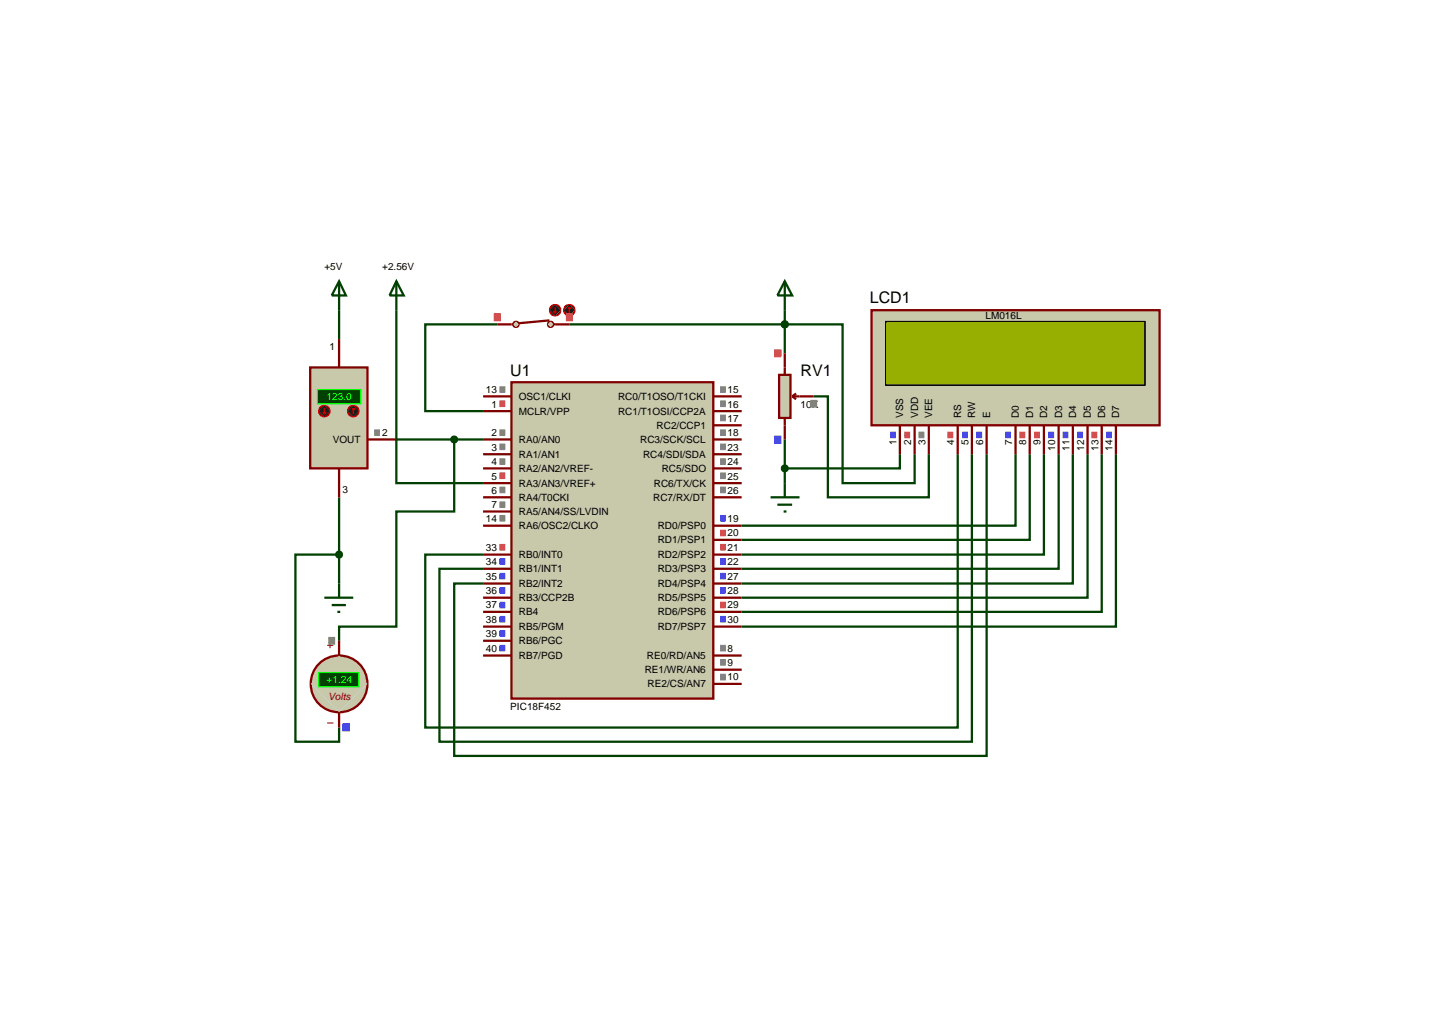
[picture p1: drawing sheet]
<svg xmlns="http://www.w3.org/2000/svg" width="257mm" height="180mm" viewBox="0 0 257 180" stroke-linecap="round" stroke-linejoin="round" font-family="sans-serif">
<g fill="none" stroke="#004000" stroke-width=".4">
<path d="M59.8 54.7v5.1M69.9 54.7v30.5h15.3M87.7 57.2h-12.7v15.3h10.2M100.4 57.2h48.2v28h12.7v-5.1M138.4 54.7v7.6M69.9 77.5h15.3M80.1 77.5v12.7h-10.2v20.3h-10.1v2.5M138.4 77.5v7.7M143.5 69.9h2.5v17.8h17.8v-7.6M59.8 97.8h-7.7v33h7.7v-2.5M59.8 87.7v15.2M158.7 80.1v2.5h-20.3"/>
<path d="M168.9 80.1v48.2h-93.9v-30.5h10.2M171.4 80.1v50.7h-93.9v-30.5h7.7M174 80.1v53.2h-93.9v-30.4h5.1M179.1 80.1v12.6h-48.3M181.6 80.1v15.1h-50.8M184.1 80.1v17.7h-53.3M186.7 80.1v20.2h-55.9M189.2 80.1v22.8h-58.4M191.8 80.1v25.3h-61M194.3 80.1v27.8h-63.5M196.8 80.1v30.4h-66"/>
</g>
<path d="M90.2 67.4h35.6v55.8h-35.6z" fill="#c8c8aa" stroke="#800000" stroke-width=".4"/>
<g fill="none" stroke="#800000" stroke-width=".4">
<path d="M85.2 72.5h5M85.2 77.5h5M85.2 69.9h5M125.8 72.5h5M125.8 77.5h5M125.8 69.9h5M125.8 75h5M85.2 80.1h5M85.2 82.6h5M85.2 85.2h5M85.2 87.7h5M85.2 90.2h5"/>
<path d="M85.2 92.7h5M85.2 97.8h5M125.8 80.1h5M125.8 82.6h5M125.8 85.2h5M125.8 87.7h5M125.8 92.7h5M125.8 95.2h5M125.8 97.8h5M85.2 115.6h5M85.2 100.3h5M85.2 102.9h5"/>
<path d="M85.2 105.4h5M85.2 107.9h5M85.2 110.5h5M85.2 113h5M125.8 115.6h5M125.8 118.1h5M125.8 100.3h5M125.8 102.9h5M125.8 105.4h5M125.8 107.9h5M125.8 110.5h5M125.8 120.6h5"/>
</g>
<g fill="none" stroke="#ff4040" stroke-width=".18">
<path d="M88.1 70.7h1M88.1 70.8h1M88.1 70.9h1M88.1 71h1M88.1 71.1h1M88.1 71.2h1M88.1 71.3h1M88.1 71.4h1M88.1 71.5h1M88.1 71.6h1M88.1 71.7h1M88.1 83.4h1"/>
<path d="M88.1 83.5h1M88.1 83.6h1M88.1 83.7h1M88.1 83.8h1M88.1 83.9h1M88.1 84h1M88.1 84.1h1M88.1 84.2h1M88.1 84.3h1M88.1 84.4h1M88.1 96h1M88.1 96.1h1"/>
<path d="M88.1 96.2h1M88.1 96.3h1M88.1 96.4h1M88.1 96.5h1M88.1 96.6h1M88.1 96.7h1M88.1 96.8h1M88.1 96.9h1M88.1 97h1M127 93.5h1M127 93.6h1M127 93.7h1"/>
<path d="M127 93.8h1M127 93.9h1M127 94h1M127 94.1h1M127 94.2h1M127 94.3h1M127 94.4h1M127 94.5h1M127 96h1M127 96.1h1M127 96.2h1M127 96.3h1"/>
<path d="M127 96.4h1M127 96.5h1M127 96.6h1M127 96.7h1M127 96.8h1M127 96.9h1M127 97h1M127 106.2h1M127 106.3h1M127 106.4h1M127 106.5h1M127 106.6h1"/>
<path d="M127 106.7h1M127 106.8h1M127 106.9h1M127 107h1M127 107.1h1M127 107.2h1"/>
</g>
<g fill="none" stroke="#808080" stroke-width=".18">
<path d="M88.1 75.8h1M88.1 75.9h1M88.1 76h1M88.1 76.1h1M88.1 76.2h1M88.1 76.3h1M88.1 76.4h1M88.1 76.5h1M88.1 76.6h1M88.1 76.7h1M88.1 76.8h1M88.1 78.3h1"/>
<path d="M88.1 78.4h1M88.1 78.5h1M88.1 78.6h1M88.1 78.7h1M88.1 78.8h1M88.1 78.9h1M88.1 79h1M88.1 79.1h1M88.1 79.2h1M88.1 79.3h1M88.1 68.2h1M88.1 68.3h1"/>
<path d="M88.1 68.4h1M88.1 68.5h1M88.1 68.6h1M88.1 68.7h1M88.1 68.8h1M88.1 68.9h1M88.1 69h1M88.1 69.1h1M88.1 69.2h1M127 75.8h1M127 75.9h1M127 76h1"/>
<path d="M127 76.1h1M127 76.2h1M127 76.3h1M127 76.4h1M127 76.5h1M127 76.6h1M127 76.7h1M127 76.8h1M127 78.3h1M127 78.4h1M127 78.5h1M127 78.6h1"/>
<path d="M127 78.7h1M127 78.8h1M127 78.9h1M127 79h1M127 79.1h1M127 79.2h1M127 79.3h1M127 68.2h1M127 68.3h1M127 68.4h1M127 68.5h1M127 68.6h1"/>
<path d="M127 68.7h1M127 68.8h1M127 68.9h1M127 69h1M127 69.1h1M127 69.2h1M127 73.2h1M127 73.3h1M127 73.4h1M127 73.5h1M127 73.6h1M127 73.7h1"/>
<path d="M127 73.8h1M127 73.9h1M127 74h1M127 74.1h1M127 74.2h1M127 70.7h1M127 70.8h1M127 70.9h1M127 71h1M127 71.1h1M127 71.2h1M127 71.3h1"/>
<path d="M127 71.4h1M127 71.5h1M127 71.6h1M127 71.7h1M88.1 80.9h1M88.1 81h1M88.1 81.1h1M88.1 81.2h1M88.1 81.3h1M88.1 81.4h1M88.1 81.5h1M88.1 81.6h1"/>
<path d="M88.1 81.7h1M88.1 81.8h1M88.1 81.9h1M88.1 85.9h1M88.1 86h1M88.1 86.1h1M88.1 86.2h1M88.1 86.3h1M88.1 86.4h1M88.1 86.5h1M88.1 86.6h1M88.1 86.7h1"/>
<path d="M88.1 86.8h1M88.1 86.9h1M88.1 88.5h1M88.1 88.6h1M88.1 88.7h1M88.1 88.8h1M88.1 88.9h1M88.1 89h1M88.1 89.1h1M88.1 89.2h1M88.1 89.3h1M88.1 89.4h1"/>
<path d="M88.1 89.5h1M88.1 90.9h1M88.1 91h1M88.1 91.1h1M88.1 91.2h1M88.1 91.3h1M88.1 91.4h1M88.1 91.5h1M88.1 91.6h1M88.1 91.7h1M88.1 91.8h1M88.1 91.9h1"/>
<path d="M127 80.9h1M127 81h1M127 81.1h1M127 81.2h1M127 81.3h1M127 81.4h1M127 81.5h1M127 81.6h1M127 81.7h1M127 81.8h1M127 81.9h1M127 85.9h1"/>
<path d="M127 86h1M127 86.1h1M127 86.2h1M127 86.3h1M127 86.4h1M127 86.5h1M127 86.6h1M127 86.7h1M127 86.8h1M127 86.9h1M127 83.4h1M127 83.5h1"/>
<path d="M127 83.6h1M127 83.7h1M127 83.8h1M127 83.9h1M127 84h1M127 84.1h1M127 84.2h1M127 84.3h1M127 84.4h1M127 113.8h1M127 113.9h1M127 114h1"/>
<path d="M127 114.1h1M127 114.2h1M127 114.3h1M127 114.4h1M127 114.5h1M127 114.6h1M127 114.7h1M127 114.8h1M127 116.3h1M127 116.4h1M127 116.5h1M127 116.6h1"/>
<path d="M127 116.7h1M127 116.8h1M127 116.9h1M127 117h1M127 117.1h1M127 117.2h1M127 117.3h1M127 118.9h1M127 119h1M127 119.1h1M127 119.2h1M127 119.3h1"/>
<path d="M127 119.4h1M127 119.5h1M127 119.6h1M127 119.7h1M127 119.8h1M127 119.9h1"/>
</g>
<g fill="none" stroke="#4040ff" stroke-width=".18">
<path d="M88.1 98.5h1M88.1 98.6h1M88.1 98.7h1M88.1 98.8h1M88.1 98.9h1M88.1 99h1M88.1 99.1h1M88.1 99.2h1M88.1 99.3h1M88.1 99.4h1M88.1 99.5h1M127 90.9h1"/>
<path d="M127 91h1M127 91.1h1M127 91.2h1M127 91.3h1M127 91.4h1M127 91.5h1M127 91.6h1M127 91.7h1M127 91.8h1M127 91.9h1M127 98.5h1M127 98.6h1"/>
<path d="M127 98.7h1M127 98.8h1M127 98.9h1M127 99h1M127 99.1h1M127 99.2h1M127 99.3h1M127 99.4h1M127 99.5h1M88.1 101.1h1M88.1 101.2h1M88.1 101.3h1"/>
<path d="M88.1 101.4h1M88.1 101.5h1M88.1 101.6h1M88.1 101.7h1M88.1 101.8h1M88.1 101.9h1M88.1 102h1M88.1 102.1h1M88.1 103.6h1M88.1 103.7h1M88.1 103.8h1M88.1 103.9h1"/>
<path d="M88.1 104h1M88.1 104.1h1M88.1 104.2h1M88.1 104.3h1M88.1 104.4h1M88.1 104.5h1M88.1 104.6h1M88.1 108.7h1M88.1 108.8h1M88.1 108.9h1M88.1 109h1M88.1 109.1h1"/>
<path d="M88.1 109.2h1M88.1 109.3h1M88.1 109.4h1M88.1 109.5h1M88.1 109.6h1M88.1 109.7h1M88.1 106.2h1M88.1 106.3h1M88.1 106.4h1M88.1 106.5h1M88.1 106.6h1M88.1 106.7h1"/>
<path d="M88.1 106.8h1M88.1 106.9h1M88.1 107h1M88.1 107.1h1M88.1 107.2h1M88.1 111.2h1M88.1 111.3h1M88.1 111.4h1M88.1 111.5h1M88.1 111.6h1M88.1 111.7h1M88.1 111.8h1"/>
<path d="M88.1 111.9h1M88.1 112h1M88.1 112.1h1M88.1 112.2h1M88.1 113.8h1M88.1 113.9h1M88.1 114h1M88.1 114.1h1M88.1 114.2h1M88.1 114.3h1M88.1 114.4h1M88.1 114.5h1"/>
<path d="M88.1 114.6h1M88.1 114.7h1M88.1 114.8h1M127 101.1h1M127 101.2h1M127 101.3h1M127 101.4h1M127 101.5h1M127 101.6h1M127 101.7h1M127 101.8h1M127 101.9h1"/>
<path d="M127 102h1M127 102.1h1M127 103.6h1M127 103.7h1M127 103.8h1M127 103.9h1M127 104h1M127 104.1h1M127 104.2h1M127 104.3h1M127 104.4h1M127 104.5h1"/>
<path d="M127 104.6h1M127 108.7h1M127 108.8h1M127 108.9h1M127 109h1M127 109.1h1M127 109.2h1M127 109.3h1M127 109.4h1M127 109.5h1M127 109.6h1M127 109.7h1"/>
</g>
<path d="M138.4 49.6l1.3 2.5h-2.6zM138.4 49.6v5.1M135.9 87.7h5.1M137.1 89h2.6M138.2 90.2h.5M138.4 85.2v2.5" fill="none" stroke="#004000" stroke-width=".4"/>
<path d="M153.7 54.7h50.8v20.3h-50.8z" fill="#c8c8aa" stroke="#800000" stroke-width=".4"/>
<path d="M156.2 56.7h45.7v11.2h-45.7z" fill="#324600" stroke="#000" stroke-width=".2"/>
<path d="M156.2 56.7h45.7v11.2h-45.7z" fill="#96af00" stroke="#000" stroke-width=".2"/>
<g fill="none" stroke="#800000" stroke-width=".4">
<path d="M158.7 75v5.1M161.3 75v5.1M163.8 75v5.1M168.9 75v5.1M171.4 75v5.1M174 75v5.1M179.1 75v5.1M181.6 75v5.1M184.1 75v5.1M186.7 75v5.1M189.2 75v5.1M191.8 75v5.1"/>
<path d="M194.3 75v5.1M196.8 75v5.1"/>
</g>
<g fill="none" stroke="#4040ff" stroke-width=".18">
<path d="M157 76.2h1M157 76.3h1M157 76.4h1M157 76.5h1M157 76.6h1M157 76.7h1M157 76.8h1M157 76.9h1M157 77h1M157 77.1h1M157 77.2h1M169.7 76.2h1"/>
<path d="M169.7 76.3h1M169.7 76.4h1M169.7 76.5h1M169.7 76.6h1M169.7 76.7h1M169.7 76.8h1M169.7 76.9h1M169.7 77h1M169.7 77.1h1M169.7 77.2h1M172.2 76.2h1M172.2 76.3h1"/>
<path d="M172.2 76.4h1M172.2 76.5h1M172.2 76.6h1M172.2 76.7h1M172.2 76.8h1M172.2 76.9h1M172.2 77h1M172.2 77.1h1M172.2 77.2h1M177.3 76.2h1M177.3 76.3h1M177.3 76.4h1"/>
<path d="M177.3 76.5h1M177.3 76.6h1M177.3 76.7h1M177.3 76.8h1M177.3 76.9h1M177.3 77h1M177.3 77.1h1M177.3 77.2h1M184.9 76.2h1M184.9 76.3h1M184.9 76.4h1M184.9 76.5h1"/>
<path d="M184.9 76.6h1M184.9 76.7h1M184.9 76.8h1M184.9 76.9h1M184.9 77h1M184.9 77.1h1M184.9 77.2h1M187.4 76.2h1M187.4 76.3h1M187.4 76.4h1M187.4 76.5h1M187.4 76.6h1"/>
<path d="M187.4 76.7h1M187.4 76.8h1M187.4 76.9h1M187.4 77h1M187.4 77.1h1M187.4 77.2h1M190 76.2h1M190 76.3h1M190 76.4h1M190 76.5h1M190 76.6h1M190 76.7h1"/>
<path d="M190 76.8h1M190 76.9h1M190 77h1M190 77.1h1M190 77.2h1M195.1 76.2h1M195.1 76.3h1M195.1 76.4h1M195.1 76.5h1M195.1 76.6h1M195.1 76.7h1M195.1 76.8h1"/>
<path d="M195.1 76.9h1M195.1 77h1M195.1 77.1h1M195.1 77.2h1"/>
</g>
<g fill="none" stroke="#ff4040" stroke-width=".18">
<path d="M159.5 76.2h1M159.5 76.3h1M159.5 76.4h1M159.5 76.5h1M159.5 76.6h1M159.5 76.7h1M159.5 76.8h1M159.5 76.9h1M159.5 77h1M159.5 77.1h1M159.5 77.2h1M167.1 76.2h1"/>
<path d="M167.1 76.3h1M167.1 76.4h1M167.1 76.5h1M167.1 76.6h1M167.1 76.7h1M167.1 76.8h1M167.1 76.9h1M167.1 77h1M167.1 77.1h1M167.1 77.2h1M179.8 76.2h1M179.8 76.3h1"/>
<path d="M179.8 76.4h1M179.8 76.5h1M179.8 76.6h1M179.8 76.7h1M179.8 76.8h1M179.8 76.9h1M179.8 77h1M179.8 77.1h1M179.8 77.2h1M182.4 76.2h1M182.4 76.3h1M182.4 76.4h1"/>
<path d="M182.4 76.5h1M182.4 76.6h1M182.4 76.7h1M182.4 76.8h1M182.4 76.9h1M182.4 77h1M182.4 77.1h1M182.4 77.2h1M192.5 76.2h1M192.5 76.3h1M192.5 76.4h1M192.5 76.5h1"/>
<path d="M192.5 76.6h1M192.5 76.7h1M192.5 76.8h1M192.5 76.9h1M192.5 77h1M192.5 77.1h1M192.5 77.2h1"/>
</g>
<path d="M162 76.2h1M162 76.3h1M162 76.4h1M162 76.5h1M162 76.6h1M162 76.7h1M162 76.8h1M162 76.9h1M162 77h1M162 77.1h1M162 77.2h1" fill="none" stroke="#808080" stroke-width=".18"/>
<path d="M138.1 56.8l.3-.1-.5 .5zM138.4 56.7l.4 .2 .1 .3zM138.4 57.7l.5-.5-.1 .3zM137.9 57.2l.5 .5-.4-.2z" fill="#004000" stroke="#004000" stroke-width=".4"/>
<path d="M138.4 56.7l.5 .5-.5 .5-.5-.5z" fill="#004000"/>
<path d="M138.1 82.2l.3-.1-.5 .5zM138.4 82.1l.4 .2 .1 .3zM138.9 82.6l-.1 .3-.4 .2zM137.9 82.6l.5 .5-.4-.2z" fill="#004000" stroke="#004000" stroke-width=".4"/>
<path d="M138.4 82.1l.5 .5-.5 .5-.5-.5z" fill="#004000"/>
<path d="M138.1 56.8l.3-.1-.5 .5zM138.4 56.7l.4 .2 .1 .3zM138.4 57.7l.5-.5-.1 .3zM137.9 57.2l.5 .5-.4-.2z" fill="#004000" stroke="#004000" stroke-width=".4"/>
<path d="M138.4 56.7l.5 .5-.5 .5-.5-.5z" fill="#004000"/>
<path d="M137.4 66.1h2v7.6h-2z" fill="#c8c8aa" stroke="#800000" stroke-width=".4"/>
<path d="M138.4 62.3v3.8M138.4 73.7v3.8M139.7 69.9l.7 .5M139.7 69.9h3.8M140.4 69.4l-.7 .5" fill="none" stroke="#800000" stroke-width=".4"/>
<g fill="none" stroke="#4040ff" stroke-width=".18">
<path d="M136.5 76.9h1.3M136.5 77h1.3M136.5 77.1h1.3M136.5 77.2h1.3M136.5 77.3h1.3M136.5 77.4h1.3M136.5 77.5h1.3M136.5 77.6h1.3M136.5 77.7h1.3M136.5 77.8h1.3M136.5 77.9h1.3M136.5 78h1.3"/>
<path d="M136.5 78.1h1.3M136.5 78.2h1.3"/>
</g>
<g fill="none" stroke="#ff4040" stroke-width=".18">
<path d="M136.5 61.7h1.3M136.5 61.8h1.3M136.5 61.9h1.3M136.5 62h1.3M136.5 62.1h1.3M136.5 62.2h1.3M136.5 62.3h1.3M136.5 62.4h1.3M136.5 62.5h1.3M136.5 62.6h1.3M136.5 62.7h1.3M136.5 62.8h1.3"/>
<path d="M136.5 62.9h1.3"/>
</g>
<g fill="none" stroke="#808080" stroke-width=".18">
<path d="M142.9 70.6h1.2M142.9 70.7h1.2M142.9 70.8h1.2M142.9 70.9h1.2M142.9 71h1.2M142.9 71.1h1.2M142.9 71.2h1.2M142.9 71.3h1.2M142.9 71.4h1.2M142.9 71.5h1.2M142.9 71.6h1.2M142.9 71.7h1.2"/>
<path d="M142.9 71.8h1.2"/>
</g>
<g fill="#c8c8aa" stroke="#800000" stroke-width=".3">
<path d="M96.8 56.8l.3-.1-.5 .5zM97.1 56.7l.4 .2 .1 .3zM97.1 57.7l.5-.5-.1 .3zM96.6 57.2l.5 .5-.4-.2z"/>
<path d="M90.6 56.9l.4-.2-.5 .5zM91 56.7l.4 .2 .1 .3zM91.5 57.2l-.1 .3-.4 .2zM90.5 57.2l.5 .5-.3-.1z"/>
</g>
<g fill="#c8c8aa">
<path d="M97.1 56.7l.5 .5-.5 .5-.5-.5z"/>
<path d="M90.5 57.2l.5-.5 .5 .5-.5 .5z"/>
</g>
<path d="M87.7 57.2h2.8M96.9 56.5l-5.4 .5M97.6 57.2h2.8" fill="none" stroke="#800000" stroke-width=".4"/>
<path d="M97.2 54l.7-.3-1 1zM97.9 53.7a.94 .94 0 0 1 1 1zM98.9 54.7a.94 .94 0 0 1-1 1zM96.9 54.7l1 1a.94 .94 0 0 1-1-1z" fill="#400000" stroke="#f00" stroke-width=".2"/>
<path d="M96.9 54.7l1-1 1 1-1 1z" fill="#400000"/>
<path d="M97.6 54.9l.3 .3M97.9 54.2v1M98.1 54.9l-.2 .3" fill="none" stroke="#f00" stroke-width=".2"/>
<path d="M99.7 54l.7-.3-1 1zM100.4 53.7a.94 .94 0 0 1 1 1zM100.4 55.7l1-1a.94 .94 0 0 1-1 1zM99.4 54.7l1 1a.94 .94 0 0 1-1-1z" fill="#400000" stroke="#f00" stroke-width=".2"/>
<path d="M100.4 53.7l1 1-1 1-1-1z" fill="#400000"/>
<path d="M100.4 54.2l-.2 .2M100.4 54.2l.3 .2M100.4 54.2v1" fill="none" stroke="#f00" stroke-width=".2"/>
<g fill="none" stroke="#ff4040" stroke-width=".18">
<path d="M87.1 55.3h1.2M87.1 55.4h1.2M87.1 55.5h1.2M87.1 55.6h1.2M87.1 55.7h1.2M87.1 55.8h1.2M87.1 55.9h1.2M87.1 56h1.2M87.1 56.1h1.2M87.1 56.2h1.2M87.1 56.3h1.2M87.1 56.4h1.2"/>
<path d="M87.1 56.5h1.2M87.1 56.6h1.2M99.8 55.3h1.2M99.8 55.4h1.2M99.8 55.5h1.2M99.8 55.6h1.2M99.8 55.7h1.2M99.8 55.8h1.2M99.8 55.9h1.2M99.8 56h1.2M99.8 56.1h1.2M99.8 56.2h1.2"/>
<path d="M99.8 56.3h1.2M99.8 56.4h1.2M99.8 56.5h1.2M99.8 56.6h1.2"/>
</g>
<path d="M54.7 64.8h10.1v17.8h-10.1z" fill="#c8c8aa" stroke="#800000" stroke-width=".4"/>
<path d="M56 68.7h7.6v2.5h-7.6z" fill="#004000" stroke="#0f0" stroke-width=".2"/>
<path d="M59.8 59.8v5M64.8 77.5h5.1M59.8 82.6v5.1" fill="none" stroke="#800000" stroke-width=".4"/>
<path d="M61.6 71.8l.7-.3-1 1zM62.3 71.5a.94 .94 0 0 1 1 1zM62.3 73.5l1-1a.94 .94 0 0 1-1 1zM61.3 72.5l1 1a.94 .94 0 0 1-1-1z" fill="#400000" stroke="#f00" stroke-width=".2"/>
<path d="M62.3 71.5l1 1-1 1-1-1z" fill="#400000"/>
<path d="M62.3 72l-.2 .2M62.3 72l.3 .2M62.3 72v1" fill="none" stroke="#f00" stroke-width=".2"/>
<path d="M56.5 71.8l.7-.3-1 1zM57.2 71.5a.94 .94 0 0 1 1 1zM58.2 72.5a.94 .94 0 0 1-1 1zM56.2 72.5l1 1a.94 .94 0 0 1-1-1z" fill="#400000" stroke="#f00" stroke-width=".2"/>
<path d="M56.2 72.5l1-1 1 1-1 1z" fill="#400000"/>
<path d="M57 72.7l.2 .3M57.2 72v1M57.5 72.7l-.3 .3" fill="none" stroke="#f00" stroke-width=".2"/>
<path d="M66 75.8h1M66 75.9h1M66 76h1M66 76.1h1M66 76.2h1M66 76.3h1M66 76.4h1M66 76.5h1M66 76.6h1M66 76.7h1M66 76.8h1" fill="none" stroke="#808080" stroke-width=".18"/>
<path d="M59.8 49.6l1.2 2.5h-2.5zM59.8 49.6v5.1M69.9 49.6l1.3 2.5h-2.5zM69.9 49.6v5.1M57.2 105.4h5.1M58.5 106.7h2.5M59.5 107.9h.5M59.8 102.9v2.5" fill="none" stroke="#004000" stroke-width=".4"/>
<path d="M56.6 116.8a5 5 0 0 1 3.2-1.2l-5 5a5 5 0 0 1 1.8-3.8zM59.8 115.6a5 5 0 0 1 5 5zM59.8 125.6l5-5a5 5 0 0 1-5 5zM54.8 120.6l5 5a5 5 0 0 1-5-5z" fill="#c8c8aa" stroke="#800000" stroke-width=".4"/>
<path d="M59.8 115.6l5 5-5 5-5-5z" fill="#c8c8aa"/>
<path d="M57.7 113.8h1.1M58.2 113.3v1M57.7 127.5h1.1" fill="none" stroke="#800000" stroke-width=".18"/>
<path d="M56.2 118.6h7.1v2.5h-7.1z" fill="#004000" stroke="#0f0" stroke-width=".2"/>
<path d="M59.8 113v2.6M59.8 125.7v2.6" fill="none" stroke="#800000" stroke-width=".4"/>
<g fill="none" stroke="#4040ff" stroke-width=".18">
<path d="M60.4 127.6h1.3M60.4 127.7h1.3M60.4 127.8h1.3M60.4 127.9h1.3M60.4 128h1.3M60.4 128.1h1.3M60.4 128.2h1.3M60.4 128.3h1.3M60.4 128.4h1.3M60.4 128.5h1.3M60.4 128.6h1.3M60.4 128.7h1.3"/>
<path d="M60.4 128.8h1.3M60.4 128.9h1.3"/>
</g>
<g fill="none" stroke="#808080" stroke-width=".18">
<path d="M57.9 112.4h1.2M57.9 112.5h1.2M57.9 112.6h1.2M57.9 112.7h1.2M57.9 112.8h1.2M57.9 112.9h1.2M57.9 113h1.2M57.9 113.1h1.2M57.9 113.2h1.2M57.9 113.3h1.2M57.9 113.4h1.2M57.9 113.5h1.2"/>
<path d="M57.9 113.6h1.2"/>
</g>
<path d="M79.7 77.2l.4-.2-.5 .5zM80.1 77l.3 .1 .2 .4zM80.1 78l.5-.5-.2 .4zM79.6 77.5l.5 .5-.4-.2z" fill="#004000" stroke="#004000" stroke-width=".4"/>
<path d="M80.1 77l.5 .5-.5 .5-.5-.5z" fill="#004000"/>
<path d="M59.4 97.5l.4-.2-.5 .5zM59.8 97.3l.4 .2 .1 .3zM60.3 97.8l-.1 .3-.4 .2zM59.3 97.8l.5 .5-.3-.1z" fill="#004000" stroke="#004000" stroke-width=".4"/>
<path d="M59.3 97.8l.5-.5 .5 .5-.5 .5z" fill="#004000"/>
<g font-size="2.8">
<text x="153.4" y="53.5">LCD1</text>
<text x="90" y="66.3">U1</text>
<text x="141.2" y="66.3">RV1</text>
</g>
<g font-size="1.8">
<text x="57.2" y="47.7">+5V</text>
<text x="67.4" y="47.7">+2.56V</text>
<text x="173.8" y="56.3">LM016L</text>
<text x="58.1" y="61.7">1</text>
<text x="85.7" y="69.3">13</text>
<text x="86.7" y="71.9">1</text>
<text x="91.5" y="70.5">OSC1/CLKI</text>
<text x="109" y="70.5">RC0/T1OSO/T1CKI</text>
<text x="128.3" y="69.3">15</text>
<text x="128.3" y="71.9">16</text>
<text x="141.2" y="71.9">10K</text>
<text x="67.4" y="76.9">2</text>
<text x="86.7" y="76.9">2</text>
<text x="91.5" y="73.1">MCLR/VPP</text>
<text x="109" y="73.1">RC1/T1OSI/CCP2A</text>
<text x="115.8" y="75.6">RC2/CCP1</text>
<text x="128.3" y="74.4">17</text>
<text x="128.3" y="76.9">18</text>
<text x="159.3" y="73.7" transform="rotate(-90 159.3 73.7)">VSS</text>
<text x="161.9" y="73.7" transform="rotate(-90 161.9 73.7)">VDD</text>
<text x="164.4" y="73.7" transform="rotate(-90 164.4 73.7)">VEE</text>
<text x="169.5" y="73.7" transform="rotate(-90 169.5 73.7)">RS</text>
<text x="172" y="73.7" transform="rotate(-90 172 73.7)">RW</text>
<text x="174.6" y="73.7" transform="rotate(-90 174.6 73.7)">E</text>
<text x="179.7" y="73.7" transform="rotate(-90 179.7 73.7)">D0</text>
<text x="182.2" y="73.7" transform="rotate(-90 182.2 73.7)">D1</text>
<text x="184.7" y="73.7" transform="rotate(-90 184.7 73.7)">D2</text>
<text x="187.3" y="73.7" transform="rotate(-90 187.3 73.7)">D3</text>
<text x="189.8" y="73.7" transform="rotate(-90 189.8 73.7)">D4</text>
<text x="192.4" y="73.7" transform="rotate(-90 192.4 73.7)">D5</text>
<text x="194.9" y="73.7" transform="rotate(-90 194.9 73.7)">D6</text>
<text x="197.4" y="73.7" transform="rotate(-90 197.4 73.7)">D7</text>
<text x="58.7" y="78.1">VOUT</text>
<text x="86.7" y="79.5">3</text>
<text x="86.7" y="82">4</text>
<text x="91.5" y="78.1">RA0/AN0</text>
<text x="91.5" y="80.7">RA1/AN1</text>
<text x="91.5" y="83.2">RA2/AN2/VREF-</text>
<text x="112.9" y="78.1">RC3/SCK/SCL</text>
<text x="113.4" y="80.7">RC4/SDI/SDA</text>
<text x="116.7" y="83.2">RC5/SDO</text>
<text x="128.3" y="79.5">23</text>
<text x="128.3" y="82">24</text>
<text x="158.1" y="78.5" transform="rotate(-90 158.1 78.5)">1</text>
<text x="160.7" y="78.5" transform="rotate(-90 160.7 78.5)">2</text>
<text x="163.2" y="78.5" transform="rotate(-90 163.2 78.5)">3</text>
<text x="168.3" y="78.5" transform="rotate(-90 168.3 78.5)">4</text>
<text x="170.8" y="78.5" transform="rotate(-90 170.8 78.5)">5</text>
<text x="173.4" y="78.5" transform="rotate(-90 173.4 78.5)">6</text>
<text x="178.5" y="78.5" transform="rotate(-90 178.5 78.5)">7</text>
<text x="181" y="78.5" transform="rotate(-90 181 78.5)">8</text>
<text x="183.5" y="78.5" transform="rotate(-90 183.5 78.5)">9</text>
<text x="186.1" y="79.5" transform="rotate(-90 186.1 79.5)">10</text>
<text x="188.6" y="79.5" transform="rotate(-90 188.6 79.5)">11</text>
<text x="191.2" y="79.5" transform="rotate(-90 191.2 79.5)">12</text>
<text x="193.7" y="79.5" transform="rotate(-90 193.7 79.5)">13</text>
<text x="196.2" y="79.5" transform="rotate(-90 196.2 79.5)">14</text>
<text x="60.4" y="87">3</text>
<text x="86.7" y="84.6">5</text>
<text x="86.7" y="87.1">6</text>
<text x="86.7" y="89.6">7</text>
<text x="91.5" y="85.8">RA3/AN3/VREF+</text>
<text x="91.5" y="88.3">RA4/T0CKI</text>
<text x="115.2" y="88.3">RC7/RX/DT</text>
<text x="115.3" y="85.8">RC6/TX/CK</text>
<text x="128.3" y="84.6">25</text>
<text x="128.3" y="87.1">26</text>
<text x="85.7" y="92.1">14</text>
<text x="91.5" y="90.8">RA5/AN4/SS/LVDIN</text>
<text x="91.5" y="93.3">RA6/OSC2/CLKO</text>
<text x="116" y="93.3">RD0/PSP0</text>
<text x="116" y="95.8">RD1/PSP1</text>
<text x="128.3" y="92.1">19</text>
<text x="128.3" y="94.6">20</text>
<text x="85.7" y="97.2">33</text>
<text x="85.7" y="99.7">34</text>
<text x="91.5" y="98.4">RB0/INT0</text>
<text x="91.5" y="100.9">RB1/INT1</text>
<text x="116" y="98.4">RD2/PSP2</text>
<text x="116" y="100.9">RD3/PSP3</text>
<text x="128.3" y="97.2">21</text>
<text x="128.3" y="99.7">22</text>
<text x="85.7" y="102.3">35</text>
<text x="85.7" y="104.8">36</text>
<text x="85.7" y="107.3">37</text>
<text x="91.5" y="103.5">RB2/INT2</text>
<text x="91.5" y="106">RB3/CCP2B</text>
<text x="116" y="103.5">RD4/PSP4</text>
<text x="116" y="106">RD5/PSP5</text>
<text x="128.3" y="102.3">27</text>
<text x="128.3" y="104.8">28</text>
<text x="128.3" y="107.3">29</text>
<text x="85.7" y="109.9">38</text>
<text x="85.7" y="112.4">39</text>
<text x="91.5" y="108.5">RB4</text>
<text x="91.5" y="111.1">RB5/PGM</text>
<text x="91.5" y="113.6">RB6/PGC</text>
<text x="116" y="108.5">RD6/PSP6</text>
<text x="116" y="111.1">RD7/PSP7</text>
<text x="128.3" y="109.9">30</text>
<text x="85.7" y="115">40</text>
<text x="91.5" y="116.2">RB7/PGD</text>
<text x="113.7" y="118.7">RE1/WR/AN6</text>
<text x="114.1" y="116.2">RE0/RD/AN5</text>
<text x="128.3" y="115">8</text>
<text x="128.3" y="117.5">9</text>
<text x="128.3" y="120">10</text>
<text x="90" y="125.2">PIC18F452</text>
<text x="114.2" y="121.2">RE2/CS/AN7</text>
</g>
<g font-size="1.8" fill="#0f0">
<text x="57.6" y="70.5">123.0</text>
<text x="57.6" y="120.5">+1.24</text>
</g>
<text font-size="1.8" fill="#800000" x="57.9" y="123.5">Volts</text>
</svg>
